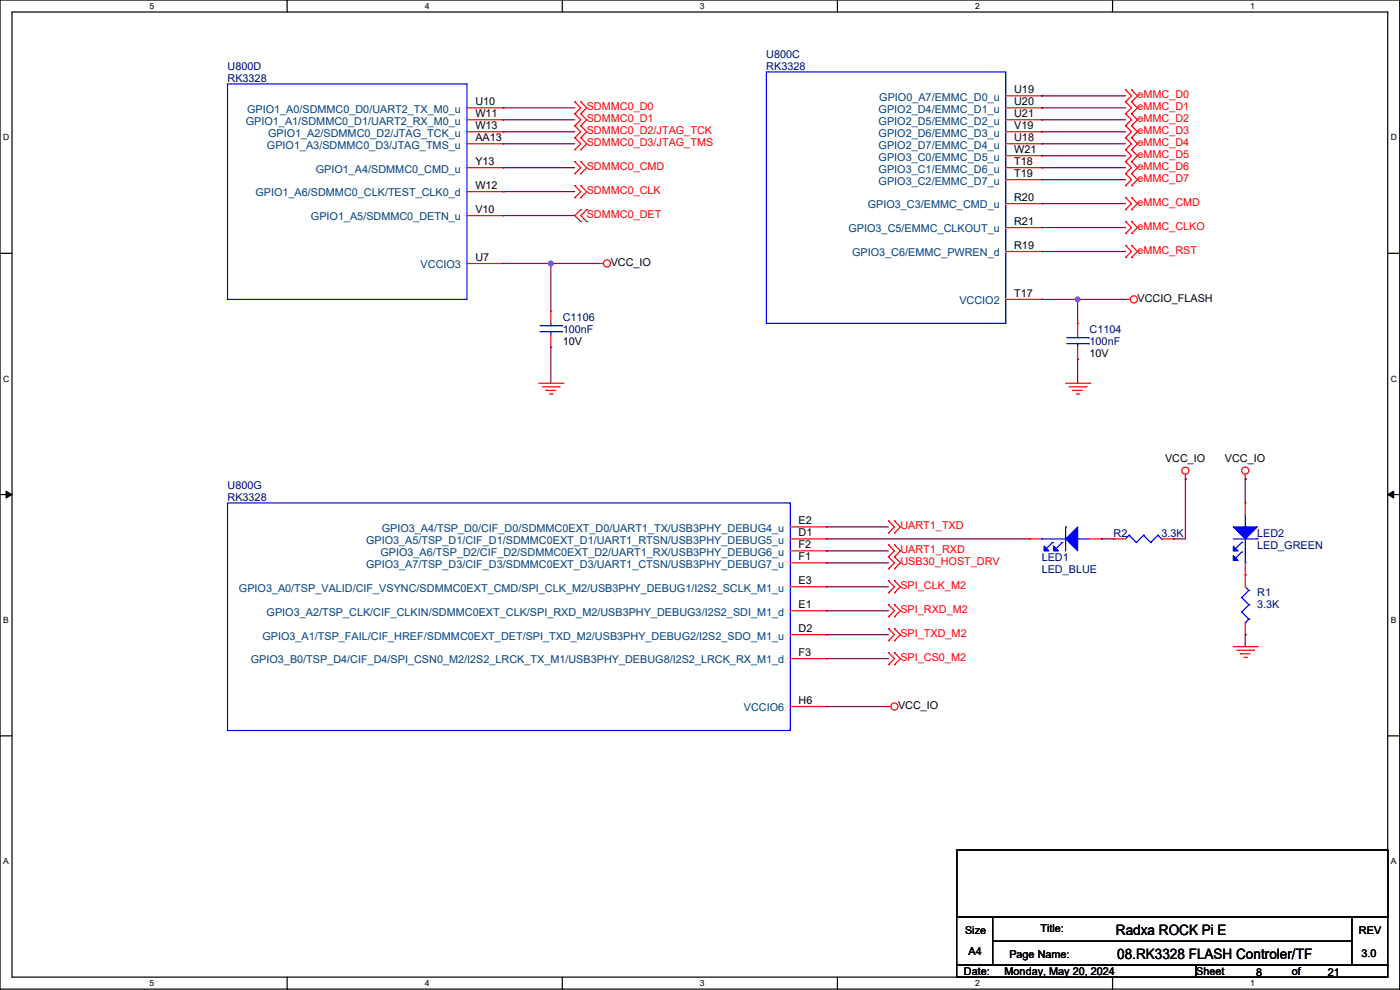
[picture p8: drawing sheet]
<svg xmlns="http://www.w3.org/2000/svg" width="594mm" height="420mm" viewBox="0 0 594 420" stroke-linecap="round" stroke-linejoin="round" font-family="sans-serif">
<path d="M0 0h593.9v419.6h-593.9zM5.1 5.1h583.7v409.4h-583.7z" fill="none" stroke="#000" stroke-width=".51"/>
<g fill="#fff">
<path d="M63.5 .5h2v4.1h-2z"/>
<path d="M63.5 415.1h2v4h-2z"/>
</g>
<path d="M121.8 0v5.1M121.8 414.5v5.1" fill="none" stroke="#000" stroke-width=".51"/>
<g fill="#fff">
<path d="M180.2 .5h2v4.1h-2z"/>
<path d="M180.2 415.1h2v4h-2z"/>
</g>
<path d="M238.6 0v5.1M238.6 414.5v5.1" fill="none" stroke="#000" stroke-width=".51"/>
<g fill="#fff">
<path d="M296.9 .5h2.1v4.1h-2.1z"/>
<path d="M296.9 415.1h2.1v4h-2.1z"/>
</g>
<path d="M355.3 0v5.1M355.3 414.5v5.1" fill="none" stroke="#000" stroke-width=".51"/>
<g fill="#fff">
<path d="M413.7 .5h2v4.1h-2z"/>
<path d="M413.7 415.1h2v4h-2z"/>
</g>
<path d="M472 0v5.1M472 414.5v5.1" fill="none" stroke="#000" stroke-width=".51"/>
<g fill="#fff">
<path d="M530.4 .5h2v4.1h-2z"/>
<path d="M530.4 415.1h2v4h-2z"/>
<path d="M1.3 56.3h2.6v4h-2.6z"/>
<path d="M590.1 56.3h2.6v4h-2.6z"/>
<path d="M1.3 158.6h2.6v4.1h-2.6z"/>
<path d="M590.1 158.6h2.6v4.1h-2.6z"/>
</g>
<path d="M0 107.5h5.1M588.8 107.5h5.1" fill="none" stroke="#000" stroke-width=".51"/>
<g fill="#fff">
<path d="M1.3 261h2.4v4.1h-2.4z"/>
<path d="M590.1 261h2.4v4.1h-2.4z"/>
</g>
<path d="M0 209.8h5.1M588.8 209.8h5.1" fill="none" stroke="#000" stroke-width=".51"/>
<path d="M2.6 208.3l2.5 1.5-2.5 1.5zM588.8 209.8l2.5-1.5v3z" fill="#000" stroke="#000" stroke-width=".42"/>
<g fill="#fff">
<path d="M1.3 363.4h2.4v4h-2.4z"/>
<path d="M590.1 363.4h2.4v4h-2.4z"/>
</g>
<path d="M0 312.2h5.1M588.8 312.2h5.1" fill="none" stroke="#000" stroke-width=".51"/>
<path d="M477.5 127h2.1" fill="none" stroke="#f00" stroke-width=".51"/>
<circle cx="477.5" cy="127" r=".25" fill="#f00"/>
<g fill="none" stroke="#f00" stroke-width=".51">
<path d="M452.1 162.6h10.2"/>
<circle cx="481.1" cy="127" r="1.51"/>
</g>
<circle cx="462.3" cy="162.6" r=".25" fill="#f00"/>
<path d="M453.7 164.1h7.1" fill="none" stroke="#f00" stroke-width=".51"/>
<circle cx="460.8" cy="164.1" r=".25" fill="#f00"/>
<path d="M455.2 165.6h4.1" fill="none" stroke="#f00" stroke-width=".51"/>
<circle cx="455.2" cy="165.6" r=".25" fill="#f00"/>
<path d="M456.7 167.2h1" fill="none" stroke="#f00" stroke-width=".51"/>
<circle cx="457.7" cy="167.2" r=".25" fill="#f00"/>
<path d="M254 111.8h2.1" fill="none" stroke="#f00" stroke-width=".51"/>
<circle cx="254" cy="111.8" r=".25" fill="#f00"/>
<g fill="none" stroke="#f00" stroke-width=".51">
<path d="M228.6 162.6h10.2"/>
<circle cx="257.6" cy="111.8" r="1.51"/>
</g>
<circle cx="238.8" cy="162.6" r=".25" fill="#f00"/>
<path d="M230.1 164.1h7.2" fill="none" stroke="#f00" stroke-width=".51"/>
<circle cx="237.3" cy="164.1" r=".25" fill="#f00"/>
<path d="M231.7 165.6h4" fill="none" stroke="#f00" stroke-width=".51"/>
<circle cx="231.7" cy="165.6" r=".25" fill="#f00"/>
<path d="M233.2 167.2h1" fill="none" stroke="#f00" stroke-width=".51"/>
<circle cx="234.2" cy="167.2" r=".25" fill="#f00"/>
<path d="M375.9 299.7h2.1" fill="none" stroke="#f00" stroke-width=".51"/>
<circle cx="375.9" cy="299.7" r=".25" fill="#f00"/>
<g fill="none" stroke="#f00" stroke-width=".51">
<path d="M502.9 201.2v2"/>
<circle cx="379.5" cy="299.7" r="1.51"/>
</g>
<circle cx="502.9" cy="203.2" r=".25" fill="#f00"/>
<g fill="none" stroke="#f00" stroke-width=".51">
<path d="M523.3 274.3h10.1"/>
<circle cx="502.9" cy="199.7" r="1.51"/>
</g>
<circle cx="533.4" cy="274.3" r=".25" fill="#f00"/>
<path d="M524.8 275.9h7.1" fill="none" stroke="#f00" stroke-width=".51"/>
<circle cx="531.9" cy="275.9" r=".25" fill="#f00"/>
<path d="M526.3 277.4h4.1" fill="none" stroke="#f00" stroke-width=".51"/>
<circle cx="526.3" cy="277.4" r=".25" fill="#f00"/>
<path d="M527.8 278.9h1" fill="none" stroke="#f00" stroke-width=".51"/>
<circle cx="528.8" cy="278.9" r=".25" fill="#f00"/>
<path d="M528.3 201.2v2" fill="none" stroke="#f00" stroke-width=".51"/>
<circle cx="528.3" cy="203.2" r=".25" fill="#f00"/>
<g fill="none" stroke="#f00" stroke-width=".51">
<path d="M482.6 71.1l-2.5 2.6"/>
<circle cx="528.3" cy="199.7" r="1.51"/>
</g>
<circle cx="480.1" cy="73.7" r=".25" fill="#f00"/>
<path d="M480.1 68.6l2.5 2.5" fill="none" stroke="#f00" stroke-width=".51"/>
<circle cx="480.1" cy="68.6" r=".25" fill="#f00"/>
<path d="M480.1 71.1l-2.6 2.6" fill="none" stroke="#f00" stroke-width=".51"/>
<circle cx="477.5" cy="73.7" r=".25" fill="#f00"/>
<path d="M477.5 68.6l2.6 2.5" fill="none" stroke="#f00" stroke-width=".51"/>
<circle cx="477.5" cy="68.6" r=".25" fill="#f00"/>
<path d="M482.6 40.7l-2.5 2.5" fill="none" stroke="#f00" stroke-width=".51"/>
<circle cx="480.1" cy="43.2" r=".25" fill="#f00"/>
<path d="M480.1 38.1l2.5 2.6" fill="none" stroke="#f00" stroke-width=".51"/>
<circle cx="480.1" cy="38.1" r=".25" fill="#f00"/>
<path d="M480.1 40.7l-2.6 2.5" fill="none" stroke="#f00" stroke-width=".51"/>
<circle cx="477.5" cy="43.2" r=".25" fill="#f00"/>
<path d="M477.5 38.1l2.6 2.6" fill="none" stroke="#f00" stroke-width=".51"/>
<circle cx="477.5" cy="38.1" r=".25" fill="#f00"/>
<path d="M482.6 45.7l-2.5 2.6" fill="none" stroke="#f00" stroke-width=".51"/>
<circle cx="480.1" cy="48.3" r=".25" fill="#f00"/>
<path d="M480.1 43.2l2.5 2.5" fill="none" stroke="#f00" stroke-width=".51"/>
<circle cx="480.1" cy="43.2" r=".25" fill="#f00"/>
<path d="M480.1 45.7l-2.6 2.6" fill="none" stroke="#f00" stroke-width=".51"/>
<circle cx="477.5" cy="48.3" r=".25" fill="#f00"/>
<path d="M477.5 43.2l2.6 2.5" fill="none" stroke="#f00" stroke-width=".51"/>
<circle cx="477.5" cy="43.2" r=".25" fill="#f00"/>
<path d="M482.6 50.8l-2.5 2.6" fill="none" stroke="#f00" stroke-width=".51"/>
<circle cx="480.1" cy="53.4" r=".25" fill="#f00"/>
<path d="M480.1 48.3l2.5 2.5" fill="none" stroke="#f00" stroke-width=".51"/>
<circle cx="480.1" cy="48.3" r=".25" fill="#f00"/>
<path d="M480.1 50.8l-2.6 2.6" fill="none" stroke="#f00" stroke-width=".51"/>
<circle cx="477.5" cy="53.4" r=".25" fill="#f00"/>
<path d="M477.5 48.3l2.6 2.5" fill="none" stroke="#f00" stroke-width=".51"/>
<circle cx="477.5" cy="48.3" r=".25" fill="#f00"/>
<path d="M482.6 55.9l-2.5 2.5" fill="none" stroke="#f00" stroke-width=".51"/>
<circle cx="480.1" cy="58.4" r=".25" fill="#f00"/>
<path d="M480.1 53.4l2.5 2.5" fill="none" stroke="#f00" stroke-width=".51"/>
<circle cx="480.1" cy="53.4" r=".25" fill="#f00"/>
<path d="M480.1 55.9l-2.6 2.5" fill="none" stroke="#f00" stroke-width=".51"/>
<circle cx="477.5" cy="58.4" r=".25" fill="#f00"/>
<path d="M477.5 53.4l2.6 2.5" fill="none" stroke="#f00" stroke-width=".51"/>
<circle cx="477.5" cy="53.4" r=".25" fill="#f00"/>
<path d="M482.6 61l-2.5 2.5" fill="none" stroke="#f00" stroke-width=".51"/>
<circle cx="480.1" cy="63.5" r=".25" fill="#f00"/>
<path d="M480.1 58.4l2.5 2.6" fill="none" stroke="#f00" stroke-width=".51"/>
<circle cx="480.1" cy="58.4" r=".25" fill="#f00"/>
<path d="M480.1 61l-2.6 2.5" fill="none" stroke="#f00" stroke-width=".51"/>
<circle cx="477.5" cy="63.5" r=".25" fill="#f00"/>
<path d="M477.5 58.4l2.6 2.6" fill="none" stroke="#f00" stroke-width=".51"/>
<circle cx="477.5" cy="58.4" r=".25" fill="#f00"/>
<path d="M482.6 66.1l-2.5 2.5" fill="none" stroke="#f00" stroke-width=".51"/>
<circle cx="480.1" cy="68.6" r=".25" fill="#f00"/>
<path d="M480.1 63.5l2.5 2.6" fill="none" stroke="#f00" stroke-width=".51"/>
<circle cx="480.1" cy="63.5" r=".25" fill="#f00"/>
<path d="M480.1 66.1l-2.6 2.5" fill="none" stroke="#f00" stroke-width=".51"/>
<circle cx="477.5" cy="68.6" r=".25" fill="#f00"/>
<path d="M477.5 63.5l2.6 2.6" fill="none" stroke="#f00" stroke-width=".51"/>
<circle cx="477.5" cy="63.5" r=".25" fill="#f00"/>
<path d="M482.6 76.2l-2.5 2.6" fill="none" stroke="#f00" stroke-width=".51"/>
<circle cx="480.1" cy="78.8" r=".25" fill="#f00"/>
<path d="M480.1 73.7l2.5 2.5" fill="none" stroke="#f00" stroke-width=".51"/>
<circle cx="480.1" cy="73.7" r=".25" fill="#f00"/>
<path d="M480.1 76.2l-2.6 2.6" fill="none" stroke="#f00" stroke-width=".51"/>
<circle cx="477.5" cy="78.8" r=".25" fill="#f00"/>
<path d="M477.5 73.7l2.6 2.5" fill="none" stroke="#f00" stroke-width=".51"/>
<circle cx="477.5" cy="73.7" r=".25" fill="#f00"/>
<path d="M482.6 86.4l-2.5 2.5" fill="none" stroke="#f00" stroke-width=".51"/>
<circle cx="480.1" cy="88.9" r=".25" fill="#f00"/>
<path d="M480.1 83.8l2.5 2.6" fill="none" stroke="#f00" stroke-width=".51"/>
<circle cx="480.1" cy="83.8" r=".25" fill="#f00"/>
<path d="M480.1 86.4l-2.6 2.5" fill="none" stroke="#f00" stroke-width=".51"/>
<circle cx="477.5" cy="88.9" r=".25" fill="#f00"/>
<path d="M477.5 83.8l2.6 2.6" fill="none" stroke="#f00" stroke-width=".51"/>
<circle cx="477.5" cy="83.8" r=".25" fill="#f00"/>
<path d="M482.6 106.7l-2.5 2.5" fill="none" stroke="#f00" stroke-width=".51"/>
<circle cx="480.1" cy="109.2" r=".25" fill="#f00"/>
<path d="M480.1 104.2l2.5 2.5" fill="none" stroke="#f00" stroke-width=".51"/>
<circle cx="480.1" cy="104.2" r=".25" fill="#f00"/>
<path d="M480.1 106.7l-2.6 2.5" fill="none" stroke="#f00" stroke-width=".51"/>
<circle cx="477.5" cy="109.2" r=".25" fill="#f00"/>
<path d="M477.5 104.2l2.6 2.5" fill="none" stroke="#f00" stroke-width=".51"/>
<circle cx="477.5" cy="104.2" r=".25" fill="#f00"/>
<path d="M482.6 96.5l-2.5 2.6" fill="none" stroke="#f00" stroke-width=".51"/>
<circle cx="480.1" cy="99.1" r=".25" fill="#f00"/>
<path d="M480.1 94l2.5 2.5" fill="none" stroke="#f00" stroke-width=".51"/>
<circle cx="480.1" cy="94" r=".25" fill="#f00"/>
<path d="M480.1 96.5l-2.6 2.6" fill="none" stroke="#f00" stroke-width=".51"/>
<circle cx="477.5" cy="99.1" r=".25" fill="#f00"/>
<path d="M477.5 94l2.6 2.5" fill="none" stroke="#f00" stroke-width=".51"/>
<circle cx="477.5" cy="94" r=".25" fill="#f00"/>
<path d="M248.9 81.3l-2.5 2.5" fill="none" stroke="#f00" stroke-width=".51"/>
<circle cx="246.4" cy="83.8" r=".25" fill="#f00"/>
<path d="M246.4 78.8l2.5 2.5" fill="none" stroke="#f00" stroke-width=".51"/>
<circle cx="246.4" cy="78.8" r=".25" fill="#f00"/>
<path d="M246.4 81.3l-2.5 2.5" fill="none" stroke="#f00" stroke-width=".51"/>
<circle cx="243.9" cy="83.8" r=".25" fill="#f00"/>
<path d="M243.9 78.8l2.5 2.5" fill="none" stroke="#f00" stroke-width=".51"/>
<circle cx="243.9" cy="78.8" r=".25" fill="#f00"/>
<path d="M248.9 71.1l-2.5 2.6" fill="none" stroke="#f00" stroke-width=".51"/>
<circle cx="246.4" cy="73.7" r=".25" fill="#f00"/>
<path d="M246.4 68.6l2.5 2.5" fill="none" stroke="#f00" stroke-width=".51"/>
<circle cx="246.4" cy="68.6" r=".25" fill="#f00"/>
<path d="M246.4 71.1l-2.5 2.6" fill="none" stroke="#f00" stroke-width=".51"/>
<circle cx="243.9" cy="73.7" r=".25" fill="#f00"/>
<path d="M243.9 68.6l2.5 2.5" fill="none" stroke="#f00" stroke-width=".51"/>
<circle cx="243.9" cy="68.6" r=".25" fill="#f00"/>
<path d="M246.4 88.9l-2.5 2.6" fill="none" stroke="#f00" stroke-width=".51"/>
<circle cx="246.4" cy="88.9" r=".25" fill="#f00"/>
<path d="M243.9 91.5l2.5 2.5" fill="none" stroke="#f00" stroke-width=".51"/>
<circle cx="246.4" cy="94" r=".25" fill="#f00"/>
<path d="M246.4 91.5l2.5 2.5" fill="none" stroke="#f00" stroke-width=".51"/>
<circle cx="248.9" cy="94" r=".25" fill="#f00"/>
<path d="M248.9 88.9l-2.5 2.6" fill="none" stroke="#f00" stroke-width=".51"/>
<circle cx="248.9" cy="88.9" r=".25" fill="#f00"/>
<path d="M248.9 55.9l-2.5 2.5" fill="none" stroke="#f00" stroke-width=".51"/>
<circle cx="246.4" cy="58.4" r=".25" fill="#f00"/>
<path d="M246.4 53.4l2.5 2.5" fill="none" stroke="#f00" stroke-width=".51"/>
<circle cx="246.4" cy="53.4" r=".25" fill="#f00"/>
<path d="M246.4 55.9l-2.5 2.5" fill="none" stroke="#f00" stroke-width=".51"/>
<circle cx="243.9" cy="58.4" r=".25" fill="#f00"/>
<path d="M243.9 53.4l2.5 2.5" fill="none" stroke="#f00" stroke-width=".51"/>
<circle cx="243.9" cy="53.4" r=".25" fill="#f00"/>
<path d="M248.9 61l-2.5 2.5" fill="none" stroke="#f00" stroke-width=".51"/>
<circle cx="246.4" cy="63.5" r=".25" fill="#f00"/>
<path d="M246.4 58.4l2.5 2.6" fill="none" stroke="#f00" stroke-width=".51"/>
<circle cx="246.4" cy="58.4" r=".25" fill="#f00"/>
<path d="M246.4 61l-2.5 2.5" fill="none" stroke="#f00" stroke-width=".51"/>
<circle cx="243.9" cy="63.5" r=".25" fill="#f00"/>
<path d="M243.9 58.4l2.5 2.6" fill="none" stroke="#f00" stroke-width=".51"/>
<circle cx="243.9" cy="58.4" r=".25" fill="#f00"/>
<path d="M248.9 50.8l-2.5 2.6" fill="none" stroke="#f00" stroke-width=".51"/>
<circle cx="246.4" cy="53.4" r=".25" fill="#f00"/>
<path d="M246.4 48.3l2.5 2.5" fill="none" stroke="#f00" stroke-width=".51"/>
<circle cx="246.4" cy="48.3" r=".25" fill="#f00"/>
<path d="M246.4 50.8l-2.5 2.6" fill="none" stroke="#f00" stroke-width=".51"/>
<circle cx="243.9" cy="53.4" r=".25" fill="#f00"/>
<path d="M243.9 48.3l2.5 2.5" fill="none" stroke="#f00" stroke-width=".51"/>
<circle cx="243.9" cy="48.3" r=".25" fill="#f00"/>
<path d="M248.9 45.7l-2.5 2.6" fill="none" stroke="#f00" stroke-width=".51"/>
<circle cx="246.4" cy="48.3" r=".25" fill="#f00"/>
<path d="M246.4 43.2l2.5 2.5" fill="none" stroke="#f00" stroke-width=".51"/>
<circle cx="246.4" cy="43.2" r=".25" fill="#f00"/>
<path d="M246.4 45.7l-2.5 2.6" fill="none" stroke="#f00" stroke-width=".51"/>
<circle cx="243.9" cy="48.3" r=".25" fill="#f00"/>
<path d="M243.9 43.2l2.5 2.5" fill="none" stroke="#f00" stroke-width=".51"/>
<circle cx="243.9" cy="43.2" r=".25" fill="#f00"/>
<path d="M382 248.9l-2.5 2.6" fill="none" stroke="#f00" stroke-width=".51"/>
<circle cx="379.5" cy="251.5" r=".25" fill="#f00"/>
<path d="M379.5 246.4l2.5 2.5" fill="none" stroke="#f00" stroke-width=".51"/>
<circle cx="379.5" cy="246.4" r=".25" fill="#f00"/>
<path d="M379.5 248.9l-2.5 2.6" fill="none" stroke="#f00" stroke-width=".51"/>
<circle cx="377" cy="251.5" r=".25" fill="#f00"/>
<path d="M377 246.4l2.5 2.5" fill="none" stroke="#f00" stroke-width=".51"/>
<circle cx="377" cy="246.4" r=".25" fill="#f00"/>
<path d="M382 259.1l-2.5 2.5" fill="none" stroke="#f00" stroke-width=".51"/>
<circle cx="379.5" cy="261.6" r=".25" fill="#f00"/>
<path d="M379.5 256.6l2.5 2.5" fill="none" stroke="#f00" stroke-width=".51"/>
<circle cx="379.5" cy="256.6" r=".25" fill="#f00"/>
<path d="M379.5 259.1l-2.5 2.5" fill="none" stroke="#f00" stroke-width=".51"/>
<circle cx="377" cy="261.6" r=".25" fill="#f00"/>
<path d="M377 256.6l2.5 2.5" fill="none" stroke="#f00" stroke-width=".51"/>
<circle cx="377" cy="256.6" r=".25" fill="#f00"/>
<path d="M382 269.3l-2.5 2.5" fill="none" stroke="#f00" stroke-width=".51"/>
<circle cx="379.5" cy="271.8" r=".25" fill="#f00"/>
<path d="M379.5 266.7l2.5 2.6" fill="none" stroke="#f00" stroke-width=".51"/>
<circle cx="379.5" cy="266.7" r=".25" fill="#f00"/>
<path d="M379.5 269.3l-2.5 2.5" fill="none" stroke="#f00" stroke-width=".51"/>
<circle cx="377" cy="271.8" r=".25" fill="#f00"/>
<path d="M377 266.7l2.5 2.6" fill="none" stroke="#f00" stroke-width=".51"/>
<circle cx="377" cy="266.7" r=".25" fill="#f00"/>
<path d="M382 238.8l-2.5 2.5" fill="none" stroke="#f00" stroke-width=".51"/>
<circle cx="379.5" cy="241.3" r=".25" fill="#f00"/>
<path d="M379.5 236.2l2.5 2.6" fill="none" stroke="#f00" stroke-width=".51"/>
<circle cx="379.5" cy="236.2" r=".25" fill="#f00"/>
<path d="M379.5 238.8l-2.5 2.5" fill="none" stroke="#f00" stroke-width=".51"/>
<circle cx="377" cy="241.3" r=".25" fill="#f00"/>
<path d="M377 236.2l2.5 2.6" fill="none" stroke="#f00" stroke-width=".51"/>
<circle cx="377" cy="236.2" r=".25" fill="#f00"/>
<path d="M382 279.4l-2.5 2.6" fill="none" stroke="#f00" stroke-width=".51"/>
<circle cx="379.5" cy="282" r=".25" fill="#f00"/>
<path d="M379.5 276.9l2.5 2.5" fill="none" stroke="#f00" stroke-width=".51"/>
<circle cx="379.5" cy="276.9" r=".25" fill="#f00"/>
<path d="M379.5 279.4l-2.5 2.6" fill="none" stroke="#f00" stroke-width=".51"/>
<circle cx="377" cy="282" r=".25" fill="#f00"/>
<path d="M377 276.9l2.5 2.5" fill="none" stroke="#f00" stroke-width=".51"/>
<circle cx="377" cy="276.9" r=".25" fill="#f00"/>
<path d="M382 223.5l-2.5 2.6" fill="none" stroke="#f00" stroke-width=".51"/>
<circle cx="379.5" cy="226.1" r=".25" fill="#f00"/>
<path d="M379.5 221l2.5 2.5" fill="none" stroke="#f00" stroke-width=".51"/>
<circle cx="379.5" cy="221" r=".25" fill="#f00"/>
<path d="M379.5 223.5l-2.5 2.6" fill="none" stroke="#f00" stroke-width=".51"/>
<circle cx="377" cy="226.1" r=".25" fill="#f00"/>
<path d="M377 221l2.5 2.5" fill="none" stroke="#f00" stroke-width=".51"/>
<circle cx="377" cy="221" r=".25" fill="#f00"/>
<path d="M382 233.7l-2.5 2.5" fill="none" stroke="#f00" stroke-width=".51"/>
<circle cx="379.5" cy="236.2" r=".25" fill="#f00"/>
<path d="M379.5 231.2l2.5 2.5" fill="none" stroke="#f00" stroke-width=".51"/>
<circle cx="379.5" cy="231.2" r=".25" fill="#f00"/>
<path d="M379.5 233.7l-2.5 2.5" fill="none" stroke="#f00" stroke-width=".51"/>
<circle cx="377" cy="236.2" r=".25" fill="#f00"/>
<path d="M377 231.2l2.5 2.5" fill="none" stroke="#f00" stroke-width=".51"/>
<circle cx="377" cy="231.2" r=".25" fill="#f00"/>
<path d="M405.9 360.7h182.9v28.4h-182.9zM405.9 389.1h15.3v20.4h-15.3zM421.2 389.1h152.4v10.2h-152.4zM421.2 399.3h152.4v10.2h-152.4zM573.6 389.1h15.2v20.4h-15.2zM405.9 409.5h101.6v5h-101.6zM507.5 409.5h81.3v5h-81.3z" fill="none" stroke="#000" stroke-width=".51"/>
<path d="M96.5 213.4h238.8v96.5h-238.8z" fill="none" stroke="#00f" stroke-width=".51"/>
<path d="M335.3 259.1h15.2" fill="none" stroke="#f00" stroke-width=".51"/>
<circle cx="350.5" cy="259.1" r=".25" fill="#f00"/>
<path d="M335.3 248.9h15.2" fill="none" stroke="#f00" stroke-width=".51"/>
<circle cx="350.5" cy="248.9" r=".25" fill="#f00"/>
<path d="M335.3 269.3h15.2" fill="none" stroke="#f00" stroke-width=".51"/>
<circle cx="350.5" cy="269.3" r=".25" fill="#f00"/>
<path d="M335.3 223.5h15.2" fill="none" stroke="#f00" stroke-width=".51"/>
<circle cx="350.5" cy="223.5" r=".25" fill="#f00"/>
<path d="M335.3 228.6h15.2" fill="none" stroke="#f00" stroke-width=".51"/>
<circle cx="350.5" cy="228.6" r=".25" fill="#f00"/>
<path d="M335.3 233.7h15.2" fill="none" stroke="#f00" stroke-width=".51"/>
<circle cx="350.5" cy="233.7" r=".25" fill="#f00"/>
<path d="M335.3 238.8h15.2" fill="none" stroke="#f00" stroke-width=".51"/>
<circle cx="350.5" cy="238.8" r=".25" fill="#f00"/>
<path d="M335.3 279.4h15.2" fill="none" stroke="#f00" stroke-width=".51"/>
<circle cx="350.5" cy="279.4" r=".25" fill="#f00"/>
<path d="M335.3 299.7h15.2" fill="none" stroke="#f00" stroke-width=".51"/>
<circle cx="350.5" cy="299.7" r=".25" fill="#f00"/>
<path d="M479.1 227.1l-1.6 1.5" fill="none" stroke="#00f" stroke-width=".51"/>
<circle cx="479.1" cy="227.1" r=".25" fill="#00f"/>
<path d="M479.1 227.1l3 3" fill="none" stroke="#00f" stroke-width=".51"/>
<circle cx="482.1" cy="230.1" r=".25" fill="#00f"/>
<path d="M485.2 227.1l-3.1 3" fill="none" stroke="#00f" stroke-width=".51"/>
<circle cx="485.2" cy="227.1" r=".25" fill="#00f"/>
<path d="M485.2 227.1l3 3" fill="none" stroke="#00f" stroke-width=".51"/>
<circle cx="488.2" cy="230.1" r=".25" fill="#00f"/>
<path d="M491.3 227.1l-3.1 3" fill="none" stroke="#00f" stroke-width=".51"/>
<circle cx="491.3" cy="227.1" r=".25" fill="#00f"/>
<path d="M491.3 227.1l1.5 1.5" fill="none" stroke="#00f" stroke-width=".51"/>
<circle cx="492.8" cy="228.6" r=".25" fill="#00f"/>
<path d="M472.5 228.6h5" fill="none" stroke="#f00" stroke-width=".51"/>
<circle cx="472.5" cy="228.6" r=".25" fill="#f00"/>
<path d="M492.8 228.6h5.1" fill="none" stroke="#f00" stroke-width=".51"/>
<circle cx="497.9" cy="228.6" r=".25" fill="#f00"/>
<path d="M233.7 137.2v1" fill="none" stroke="#00f" stroke-width=".51"/>
<circle cx="233.7" cy="138.2" r=".25" fill="#00f"/>
<path d="M229.1 140.7h9.2" fill="none" stroke="#00f" stroke-width=".51"/>
<circle cx="238.3" cy="140.7" r=".25" fill="#00f"/>
<path d="M229.1 138.2h9.2" fill="none" stroke="#00f" stroke-width=".51"/>
<circle cx="238.3" cy="138.2" r=".25" fill="#00f"/>
<path d="M233.7 140.7v1.6" fill="none" stroke="#00f" stroke-width=".51"/>
<circle cx="233.7" cy="140.7" r=".25" fill="#00f"/>
<path d="M233.7 132.1v5.1" fill="none" stroke="#f00" stroke-width=".51"/>
<circle cx="233.7" cy="132.1" r=".25" fill="#f00"/>
<path d="M233.7 142.3v5" fill="none" stroke="#f00" stroke-width=".51"/>
<circle cx="233.7" cy="147.3" r=".25" fill="#f00"/>
<g fill="#00f" stroke="#00f" stroke-width=".51">
<path d="M523.3 223.5h10.1l-5.1 5.1z"/>
<path d="M523.3 231.7l2 2h-2z"/>
<path d="M523.3 235.7l2 2.1h-2z"/>
</g>
<path d="M523.3 228.6h10.1" fill="none" stroke="#00f" stroke-width=".51"/>
<circle cx="533.4" cy="228.6" r=".25" fill="#00f"/>
<path d="M528.3 218.5v5" fill="none" stroke="#00f" stroke-width=".51"/>
<circle cx="528.3" cy="223.5" r=".25" fill="#00f"/>
<path d="M528.3 228.6v10.2" fill="none" stroke="#00f" stroke-width=".51"/>
<circle cx="528.3" cy="238.8" r=".25" fill="#00f"/>
<path d="M526.8 230.1l-2.5 2.6" fill="none" stroke="#00f" stroke-width=".51"/>
<circle cx="526.8" cy="230.1" r=".25" fill="#00f"/>
<path d="M526.8 234.2l-2.5 2.5" fill="none" stroke="#00f" stroke-width=".51"/>
<circle cx="526.8" cy="234.2" r=".25" fill="#00f"/>
<path d="M528.3 213.4v5.1" fill="none" stroke="#f00" stroke-width=".51"/>
<circle cx="528.3" cy="213.4" r=".25" fill="#f00"/>
<path d="M528.3 238.8v5.1" fill="none" stroke="#f00" stroke-width=".51"/>
<circle cx="528.3" cy="243.9" r=".25" fill="#f00"/>
<path d="M96.5 35.6h101.6v91.4h-101.6z" fill="none" stroke="#00f" stroke-width=".51"/>
<path d="M198.1 45.7h15.3" fill="none" stroke="#f00" stroke-width=".51"/>
<circle cx="213.4" cy="45.7" r=".25" fill="#f00"/>
<path d="M198.1 50.8h15.3" fill="none" stroke="#f00" stroke-width=".51"/>
<circle cx="213.4" cy="50.8" r=".25" fill="#f00"/>
<path d="M198.1 55.9h15.3" fill="none" stroke="#f00" stroke-width=".51"/>
<circle cx="213.4" cy="55.9" r=".25" fill="#f00"/>
<path d="M198.1 61h15.3" fill="none" stroke="#f00" stroke-width=".51"/>
<circle cx="213.4" cy="61" r=".25" fill="#f00"/>
<path d="M198.1 71.1h15.3" fill="none" stroke="#f00" stroke-width=".51"/>
<circle cx="213.4" cy="71.1" r=".25" fill="#f00"/>
<path d="M198.1 91.5h15.3" fill="none" stroke="#f00" stroke-width=".51"/>
<circle cx="213.4" cy="91.5" r=".25" fill="#f00"/>
<path d="M198.1 81.3h15.3" fill="none" stroke="#f00" stroke-width=".51"/>
<circle cx="213.4" cy="81.3" r=".25" fill="#f00"/>
<path d="M198.1 111.8h15.3" fill="none" stroke="#f00" stroke-width=".51"/>
<circle cx="213.4" cy="111.8" r=".25" fill="#f00"/>
<path d="M528.3 248.9l1.6 1.6" fill="none" stroke="#00f" stroke-width=".51"/>
<circle cx="529.9" cy="250.5" r=".25" fill="#00f"/>
<path d="M529.9 250.5l-3.1 3" fill="none" stroke="#00f" stroke-width=".51"/>
<circle cx="526.8" cy="253.5" r=".25" fill="#00f"/>
<path d="M526.8 253.5l3.1 3.1" fill="none" stroke="#00f" stroke-width=".51"/>
<circle cx="529.9" cy="256.6" r=".25" fill="#00f"/>
<path d="M529.9 256.6l-3.1 3" fill="none" stroke="#00f" stroke-width=".51"/>
<circle cx="526.8" cy="259.6" r=".25" fill="#00f"/>
<path d="M526.8 259.6l3.1 3.1" fill="none" stroke="#00f" stroke-width=".51"/>
<circle cx="529.9" cy="262.7" r=".25" fill="#00f"/>
<path d="M529.9 262.7l-1.6 1.5" fill="none" stroke="#00f" stroke-width=".51"/>
<circle cx="528.3" cy="264.2" r=".25" fill="#00f"/>
<path d="M528.3 243.9v5" fill="none" stroke="#f00" stroke-width=".51"/>
<circle cx="528.3" cy="243.9" r=".25" fill="#f00"/>
<path d="M528.3 264.2v5.1" fill="none" stroke="#f00" stroke-width=".51"/>
<circle cx="528.3" cy="269.3" r=".25" fill="#f00"/>
<path d="M457.2 142.3v1" fill="none" stroke="#00f" stroke-width=".51"/>
<circle cx="457.2" cy="143.3" r=".25" fill="#00f"/>
<path d="M452.6 145.8h9.2" fill="none" stroke="#00f" stroke-width=".51"/>
<circle cx="461.8" cy="145.8" r=".25" fill="#00f"/>
<path d="M452.6 143.3h9.2" fill="none" stroke="#00f" stroke-width=".51"/>
<circle cx="461.8" cy="143.3" r=".25" fill="#00f"/>
<path d="M457.2 145.8v1.5" fill="none" stroke="#00f" stroke-width=".51"/>
<circle cx="457.2" cy="145.8" r=".25" fill="#00f"/>
<path d="M457.2 137.2v5.1" fill="none" stroke="#f00" stroke-width=".51"/>
<circle cx="457.2" cy="137.2" r=".25" fill="#f00"/>
<path d="M457.2 147.3v5.1" fill="none" stroke="#f00" stroke-width=".51"/>
<circle cx="457.2" cy="152.4" r=".25" fill="#f00"/>
<path d="M325.1 30.5h101.6v106.7h-101.6z" fill="none" stroke="#00f" stroke-width=".51"/>
<path d="M426.7 40.7h15.3" fill="none" stroke="#f00" stroke-width=".51"/>
<circle cx="442" cy="40.7" r=".25" fill="#f00"/>
<path d="M426.7 45.7h15.3" fill="none" stroke="#f00" stroke-width=".51"/>
<circle cx="442" cy="45.7" r=".25" fill="#f00"/>
<path d="M426.7 50.8h15.3" fill="none" stroke="#f00" stroke-width=".51"/>
<circle cx="442" cy="50.8" r=".25" fill="#f00"/>
<path d="M426.7 55.9h15.3" fill="none" stroke="#f00" stroke-width=".51"/>
<circle cx="442" cy="55.9" r=".25" fill="#f00"/>
<path d="M426.7 61h15.3" fill="none" stroke="#f00" stroke-width=".51"/>
<circle cx="442" cy="61" r=".25" fill="#f00"/>
<path d="M426.7 66.1h15.3" fill="none" stroke="#f00" stroke-width=".51"/>
<circle cx="442" cy="66.1" r=".25" fill="#f00"/>
<path d="M426.7 71.1h15.3" fill="none" stroke="#f00" stroke-width=".51"/>
<circle cx="442" cy="71.1" r=".25" fill="#f00"/>
<path d="M426.7 76.2h15.3" fill="none" stroke="#f00" stroke-width=".51"/>
<circle cx="442" cy="76.2" r=".25" fill="#f00"/>
<path d="M426.7 86.4h15.3" fill="none" stroke="#f00" stroke-width=".51"/>
<circle cx="442" cy="86.4" r=".25" fill="#f00"/>
<path d="M426.7 96.5h15.3" fill="none" stroke="#f00" stroke-width=".51"/>
<circle cx="442" cy="96.5" r=".25" fill="#f00"/>
<path d="M426.7 106.7h15.3" fill="none" stroke="#f00" stroke-width=".51"/>
<circle cx="442" cy="106.7" r=".25" fill="#f00"/>
<path d="M426.7 127h15.3" fill="none" stroke="#f00" stroke-width=".51"/>
<circle cx="442" cy="127" r=".25" fill="#f00"/>
<g fill="#00f" stroke="#00f" stroke-width=".51">
<path d="M452.1 228.6l5.1-5.1v10.2z"/>
<path d="M447.1 231.7l2 2h-2z"/>
<path d="M443 231.7l2 2h-2z"/>
</g>
<path d="M452.1 223.5v10.2" fill="none" stroke="#00f" stroke-width=".51"/>
<circle cx="452.1" cy="223.5" r=".25" fill="#00f"/>
<path d="M457.2 228.6h5.1" fill="none" stroke="#00f" stroke-width=".51"/>
<circle cx="457.2" cy="228.6" r=".25" fill="#00f"/>
<path d="M442 228.6h10.1" fill="none" stroke="#00f" stroke-width=".51"/>
<circle cx="442" cy="228.6" r=".25" fill="#00f"/>
<path d="M450.6 230.1l-2.5 2.6" fill="none" stroke="#00f" stroke-width=".51"/>
<circle cx="450.6" cy="230.1" r=".25" fill="#00f"/>
<path d="M446.6 230.1l-2.6 2.6" fill="none" stroke="#00f" stroke-width=".51"/>
<circle cx="446.6" cy="230.1" r=".25" fill="#00f"/>
<path d="M462.3 228.6h5.1" fill="none" stroke="#f00" stroke-width=".51"/>
<circle cx="467.4" cy="228.6" r=".25" fill="#f00"/>
<path d="M436.9 228.6h5.1" fill="none" stroke="#f00" stroke-width=".51"/>
<circle cx="436.9" cy="228.6" r=".25" fill="#f00"/>
<path d="M457.2 127v10.2" fill="none" stroke="#800040" stroke-width=".51"/>
<circle cx="457.2" cy="127" r=".25" fill="#800040"/>
<path d="M457.2 152.4v10.2" fill="none" stroke="#800040" stroke-width=".51"/>
<circle cx="457.2" cy="152.4" r=".25" fill="#800040"/>
<path d="M457.2 127h20.3" fill="none" stroke="#800040" stroke-width=".51"/>
<circle cx="457.2" cy="127" r=".25" fill="#800040"/>
<path d="M213.4 81.3h30.5" fill="none" stroke="#800040" stroke-width=".51"/>
<circle cx="213.4" cy="81.3" r=".25" fill="#800040"/>
<path d="M213.4 71.1h30.5" fill="none" stroke="#800040" stroke-width=".51"/>
<circle cx="213.4" cy="71.1" r=".25" fill="#800040"/>
<path d="M213.4 91.5h30.5" fill="none" stroke="#800040" stroke-width=".51"/>
<circle cx="213.4" cy="91.5" r=".25" fill="#800040"/>
<path d="M213.4 111.8h20.3" fill="none" stroke="#800040" stroke-width=".51"/>
<circle cx="213.4" cy="111.8" r=".25" fill="#800040"/>
<circle cx="233.7" cy="111.8" r="1.01" fill="#f0f" stroke="#f0f" stroke-width=".51"/>
<path d="M233.7 147.3v15.3" fill="none" stroke="#800040" stroke-width=".51"/>
<circle cx="233.7" cy="147.3" r=".25" fill="#800040"/>
<path d="M233.7 111.8v20.3" fill="none" stroke="#800040" stroke-width=".51"/>
<circle cx="233.7" cy="111.8" r=".25" fill="#800040"/>
<path d="M233.7 111.8h20.3" fill="none" stroke="#800040" stroke-width=".51"/>
<circle cx="233.7" cy="111.8" r=".25" fill="#800040"/>
<path d="M213.4 61h30.5" fill="none" stroke="#800040" stroke-width=".51"/>
<circle cx="213.4" cy="61" r=".25" fill="#800040"/>
<path d="M213.4 55.9h30.5" fill="none" stroke="#800040" stroke-width=".51"/>
<circle cx="213.4" cy="55.9" r=".25" fill="#800040"/>
<path d="M213.4 50.8h30.5" fill="none" stroke="#800040" stroke-width=".51"/>
<circle cx="213.4" cy="50.8" r=".25" fill="#800040"/>
<path d="M213.4 45.7h30.5" fill="none" stroke="#800040" stroke-width=".51"/>
<circle cx="213.4" cy="45.7" r=".25" fill="#800040"/>
<path d="M442 71.1h35.5" fill="none" stroke="#800040" stroke-width=".51"/>
<circle cx="442" cy="71.1" r=".25" fill="#800040"/>
<path d="M442 127h15.2" fill="none" stroke="#800040" stroke-width=".51"/>
<circle cx="442" cy="127" r=".25" fill="#800040"/>
<circle cx="457.2" cy="127" r="1.01" fill="#f0f" stroke="#f0f" stroke-width=".51"/>
<path d="M442 96.5h35.5" fill="none" stroke="#800040" stroke-width=".51"/>
<circle cx="442" cy="96.5" r=".25" fill="#800040"/>
<path d="M442 106.7h35.5" fill="none" stroke="#800040" stroke-width=".51"/>
<circle cx="442" cy="106.7" r=".25" fill="#800040"/>
<path d="M442 86.4h35.5" fill="none" stroke="#800040" stroke-width=".51"/>
<circle cx="442" cy="86.4" r=".25" fill="#800040"/>
<path d="M442 45.7h35.5" fill="none" stroke="#800040" stroke-width=".51"/>
<circle cx="442" cy="45.7" r=".25" fill="#800040"/>
<path d="M442 50.8h35.5" fill="none" stroke="#800040" stroke-width=".51"/>
<circle cx="442" cy="50.8" r=".25" fill="#800040"/>
<path d="M442 55.9h35.5" fill="none" stroke="#800040" stroke-width=".51"/>
<circle cx="442" cy="55.9" r=".25" fill="#800040"/>
<path d="M442 76.2h35.5" fill="none" stroke="#800040" stroke-width=".51"/>
<circle cx="442" cy="76.2" r=".25" fill="#800040"/>
<path d="M442 40.7h35.5" fill="none" stroke="#800040" stroke-width=".51"/>
<circle cx="442" cy="40.7" r=".25" fill="#800040"/>
<path d="M442 61h35.5" fill="none" stroke="#800040" stroke-width=".51"/>
<circle cx="442" cy="61" r=".25" fill="#800040"/>
<path d="M442 66.1h35.5" fill="none" stroke="#800040" stroke-width=".51"/>
<circle cx="442" cy="66.1" r=".25" fill="#800040"/>
<path d="M350.5 299.7h25.4" fill="none" stroke="#800040" stroke-width=".51"/>
<circle cx="350.5" cy="299.7" r=".25" fill="#800040"/>
<path d="M467.4 228.6h5.1" fill="none" stroke="#800040" stroke-width=".51"/>
<circle cx="467.4" cy="228.6" r=".25" fill="#800040"/>
<path d="M502.9 203.2v25.4" fill="none" stroke="#800040" stroke-width=".51"/>
<circle cx="502.9" cy="203.2" r=".25" fill="#800040"/>
<path d="M528.3 269.3v5" fill="none" stroke="#800040" stroke-width=".51"/>
<circle cx="528.3" cy="269.3" r=".25" fill="#800040"/>
<path d="M528.3 203.2v10.2" fill="none" stroke="#800040" stroke-width=".51"/>
<circle cx="528.3" cy="203.2" r=".25" fill="#800040"/>
<path d="M350.5 248.9h26.5" fill="none" stroke="#800040" stroke-width=".51"/>
<circle cx="350.5" cy="248.9" r=".25" fill="#800040"/>
<path d="M350.5 259.1h26.5" fill="none" stroke="#800040" stroke-width=".51"/>
<circle cx="350.5" cy="259.1" r=".25" fill="#800040"/>
<path d="M350.5 269.3h26.5" fill="none" stroke="#800040" stroke-width=".51"/>
<circle cx="350.5" cy="269.3" r=".25" fill="#800040"/>
<path d="M350.5 238.8h26.5" fill="none" stroke="#800040" stroke-width=".51"/>
<circle cx="350.5" cy="238.8" r=".25" fill="#800040"/>
<path d="M350.5 279.4h26.5" fill="none" stroke="#800040" stroke-width=".51"/>
<circle cx="350.5" cy="279.4" r=".25" fill="#800040"/>
<path d="M350.5 223.5h26.5" fill="none" stroke="#800040" stroke-width=".51"/>
<circle cx="350.5" cy="223.5" r=".25" fill="#800040"/>
<path d="M350.5 233.7h26.5" fill="none" stroke="#800040" stroke-width=".51"/>
<circle cx="350.5" cy="233.7" r=".25" fill="#800040"/>
<path d="M350.5 228.6h86.4" fill="none" stroke="#800040" stroke-width=".51"/>
<circle cx="350.5" cy="228.6" r=".25" fill="#800040"/>
<path d="M497.9 228.6h5" fill="none" stroke="#800040" stroke-width=".51"/>
<circle cx="497.9" cy="228.6" r=".25" fill="#800040"/>
<g fill="#f0f" stroke="#f0f" stroke-width=".51">
<circle cx="233.7" cy="111.8" r="1.01"/>
<circle cx="457.2" cy="127" r="1.01"/>
</g>
<g font-size="6.1">
<text x="473.5" y="396.7">Radxa ROCK Pi E</text>
<text x="474" y="406.9">08.RK3328 FLASH Controler/TF</text>
</g>
<g font-size="4.6" fill="#000080">
<text x="96.5" y="29.5">U800D</text>
<text x="325.1" y="24.4">U800C</text>
<text x="325.1" y="29.5">RK3328</text>
<text x="96.5" y="34.6">RK3328</text>
<text x="238.8" y="136.2">C1106</text>
<text x="238.8" y="141.3">100nF</text>
<text x="462.3" y="141.3">C1104</text>
<text x="462.3" y="146.4">100nF</text>
<text x="96.5" y="207.3">U800G</text>
<text x="96.5" y="212.4">RK3328</text>
<text x="472.5" y="227.6">R2</text>
<text x="492.8" y="227.6">3.3K</text>
<text x="533.4" y="227.6">LED2</text>
<text x="533.4" y="232.7">LED_GREEN</text>
<text x="442" y="237.8">LED1</text>
<text x="442" y="242.9">LED_BLUE</text>
<text x="533.4" y="253">R1</text>
<text x="533.4" y="258.1">3.3K</text>
</g>
<g font-size="4.6">
<text x="430.3" y="39.6">U19</text>
<text x="201.7" y="44.7">U10</text>
<text x="430.3" y="44.7">U20</text>
<text x="201.7" y="49.8">W11</text>
<text x="430.3" y="49.8">U21</text>
<text x="201.7" y="54.9">W13</text>
<text x="201.7" y="59.9">AA13</text>
<text x="430.3" y="54.9">V19</text>
<text x="430.3" y="59.9">U18</text>
<text x="430.3" y="65">W21</text>
<text x="201.7" y="70.1">Y13</text>
<text x="430.3" y="70.1">T18</text>
<text x="430.3" y="75.2">T19</text>
<text x="201.7" y="80.3">W12</text>
<text x="430.3" y="85.3">R20</text>
<text x="201.7" y="90.4">V10</text>
<text x="430.3" y="95.5">R21</text>
<text x="430.3" y="105.7">R19</text>
<text x="201.7" y="110.7">U7</text>
<text x="259.1" y="112.8">VCC_IO</text>
<text x="430.3" y="126">T17</text>
<text x="482.6" y="128.1">VCCIO_FLASH</text>
<text x="238.8" y="146.4">10V</text>
<text x="462.3" y="151.4">10V</text>
<text x="494.3" y="196.1">VCC_IO</text>
<text x="519.7" y="196.1">VCC_IO</text>
<text x="338.9" y="222.5">E2</text>
<text x="338.9" y="227.6">D1</text>
<text x="338.9" y="232.7">F2</text>
<text x="338.9" y="237.7">F1</text>
<text x="338.9" y="247.9">E3</text>
<text x="338.9" y="258.1">E1</text>
<text x="338.9" y="268.2">D2</text>
<text x="338.9" y="278.4">F3</text>
<text x="338.9" y="298.7">H6</text>
<text x="381" y="300.8">VCC_IO</text>
<text x="441.5" y="395.3">Title:</text>
<text x="409.5" y="396.3">Size</text>
<text x="576.6" y="396.3">REV</text>
<text x="411" y="404.9">A4</text>
<text x="428.3" y="406.5">Page Name:</text>
<text x="577.6" y="406">3.0</text>
<text x="409" y="413.6">Date:</text>
<text x="426.2" y="413.6">Monday, May 20, 2024</text>
<text x="507.5" y="413.6">Sheet</text>
<text x="548.1" y="413.6">of</text>
<text x="532.9" y="414.1">8</text>
<text x="563.4" y="414.1">21</text>
</g>
<g font-size="4.6" fill="#f00">
<text x="482.6" y="41.7">eMMC_D0</text>
<text x="248.9" y="46.8">SDMMC0_D0</text>
<text x="482.6" y="46.8">eMMC_D1</text>
<text x="248.9" y="51.9">SDMMC0_D1</text>
<text x="482.6" y="51.9">eMMC_D2</text>
<text x="248.9" y="57">SDMMC0_D2/JTAG_TCK</text>
<text x="482.6" y="57">eMMC_D3</text>
<text x="248.9" y="62">SDMMC0_D3/JTAG_TMS</text>
<text x="482.6" y="62">eMMC_D4</text>
<text x="482.6" y="67.1">eMMC_D5</text>
<text x="248.9" y="72.2">SDMMC0_CMD</text>
<text x="482.6" y="72.2">eMMC_D6</text>
<text x="482.6" y="77.3">eMMC_D7</text>
<text x="248.9" y="82.4">SDMMC0_CLK</text>
<text x="482.6" y="87.4">eMMC_CMD</text>
<text x="248.9" y="92.5">SDMMC0_DET</text>
<text x="482.6" y="97.6">eMMC_CLKO</text>
<text x="482.6" y="107.8">eMMC_RST</text>
<text x="382" y="224.6">UART1_TXD</text>
<text x="382" y="239.8">USB30_HOST_DRV</text>
<text x="382" y="234.8">UART1_RXD</text>
<text x="382" y="250">SPI_CLK_M2</text>
<text x="382" y="260.2">SPI_RXD_M2</text>
<text x="382" y="270.3">SPI_TXD_M2</text>
<text x="382" y="280.5">SPI_CS0_M2</text>
</g>
<g font-size="4.6" fill="#004080">
<text x="104.8" y="47.8">GPIO1_A0/SDMMC0_D0/UART2_TX_M0_u</text>
<text x="372.8" y="47.8">GPIO2_D4/EMMC_D1_u</text>
<text x="373.1" y="42.7">GPIO0_A7/EMMC_D0_u</text>
<text x="104.3" y="52.9">GPIO1_A1/SDMMC0_D1/UART2_RX_M0_u</text>
<text x="372.8" y="52.9">GPIO2_D5/EMMC_D2_u</text>
<text x="113.8" y="58">GPIO1_A2/SDMMC0_D2/JTAG_TCK_u</text>
<text x="372.8" y="58">GPIO2_D6/EMMC_D3_u</text>
<text x="113.3" y="63">GPIO1_A3/SDMMC0_D3/JTAG_TMS_u</text>
<text x="372.8" y="63">GPIO2_D7/EMMC_D4_u</text>
<text x="372.8" y="68.1">GPIO3_C0/EMMC_D5_u</text>
<text x="134" y="73.2">GPIO1_A4/SDMMC0_CMD_u</text>
<text x="372.8" y="73.2">GPIO3_C1/EMMC_D6_u</text>
<text x="108.4" y="83.4">GPIO1_A6/SDMMC0_CLK/TEST_CLK0_d</text>
<text x="372.8" y="78.3">GPIO3_C2/EMMC_D7_u</text>
<text x="368.2" y="88.4">GPIO3_C3/EMMC_CMD_u</text>
<text x="131.9" y="93.5">GPIO1_A5/SDMMC0_DETN_u</text>
<text x="360" y="98.6">GPIO3_C5/EMMC_CLKOUT_u</text>
<text x="178.5" y="113.8">VCCIO3</text>
<text x="361.6" y="108.8">GPIO3_C6/EMMC_PWREN_d</text>
<text x="407.1" y="129.1">VCCIO2</text>
<text x="161.9" y="225.6">GPIO3_A4/TSP_D0/CIF_D0/SDMMC0EXT_D0/UART1_TX/USB3PHY_DEBUG4_u</text>
<text x="155.3" y="230.7">GPIO3_A5/TSP_D1/CIF_D1/SDMMC0EXT_D1/UART1_RTSN/USB3PHY_DEBUG5_u</text>
<text x="161.4" y="235.8">GPIO3_A6/TSP_D2/CIF_D2/SDMMC0EXT_D2/UART1_RX/USB3PHY_DEBUG6_u</text>
<text x="155.3" y="240.8">GPIO3_A7/TSP_D3/CIF_D3/SDMMC0EXT_D3/UART1_CTSN/USB3PHY_DEBUG7_u</text>
<text x="101.4" y="251">GPIO3_A0/TSP_VALID/CIF_VSYNC/SDMMC0EXT_CMD/SPI_CLK_M2/USB3PHY_DEBUG1/I2S2_SCLK_M1_u</text>
<text x="113.1" y="261.2">GPIO3_A2/TSP_CLK/CIF_CLKIN/SDMMC0EXT_CLK/SPI_RXD_M2/USB3PHY_DEBUG3/I2S2_SDI_M1_d</text>
<text x="111.3" y="271.3">GPIO3_A1/TSP_FAIL/CIF_HREF/SDMMC0EXT_DET/SPI_TXD_M2/USB3PHY_DEBUG2/I2S2_SDO_M1_u</text>
<text x="106.4" y="281.5">GPIO3_B0/TSP_D4/CIF_D4/SPI_CSN0_M2/I2S2_LRCK_TX_M1/USB3PHY_DEBUG8/I2S2_LRCK_RX_M1_d</text>
<text x="315.6" y="301.8">VCCIO6</text>
</g>
<g font-size="3.6">
<text x="63.5" y="3.8">5</text>
<text x="180.2" y="3.8">4</text>
<text x="296.9" y="3.8">3</text>
<text x="413.7" y="3.8">2</text>
<text x="530.4" y="3.8">1</text>
<text x="1.3" y="59.5">D</text>
<text x="590.1" y="59.5">D</text>
<text x="1.3" y="161.9">C</text>
<text x="590.1" y="161.9">C</text>
<text x="1.3" y="264.3">B</text>
<text x="590.1" y="264.3">B</text>
<text x="1.3" y="366.6">A</text>
<text x="590.1" y="366.6">A</text>
<text x="63.5" y="418.3">5</text>
<text x="180.2" y="418.3">4</text>
<text x="296.9" y="418.3">3</text>
<text x="413.7" y="418.3">2</text>
<text x="530.4" y="418.3">1</text>
</g>
</svg>
